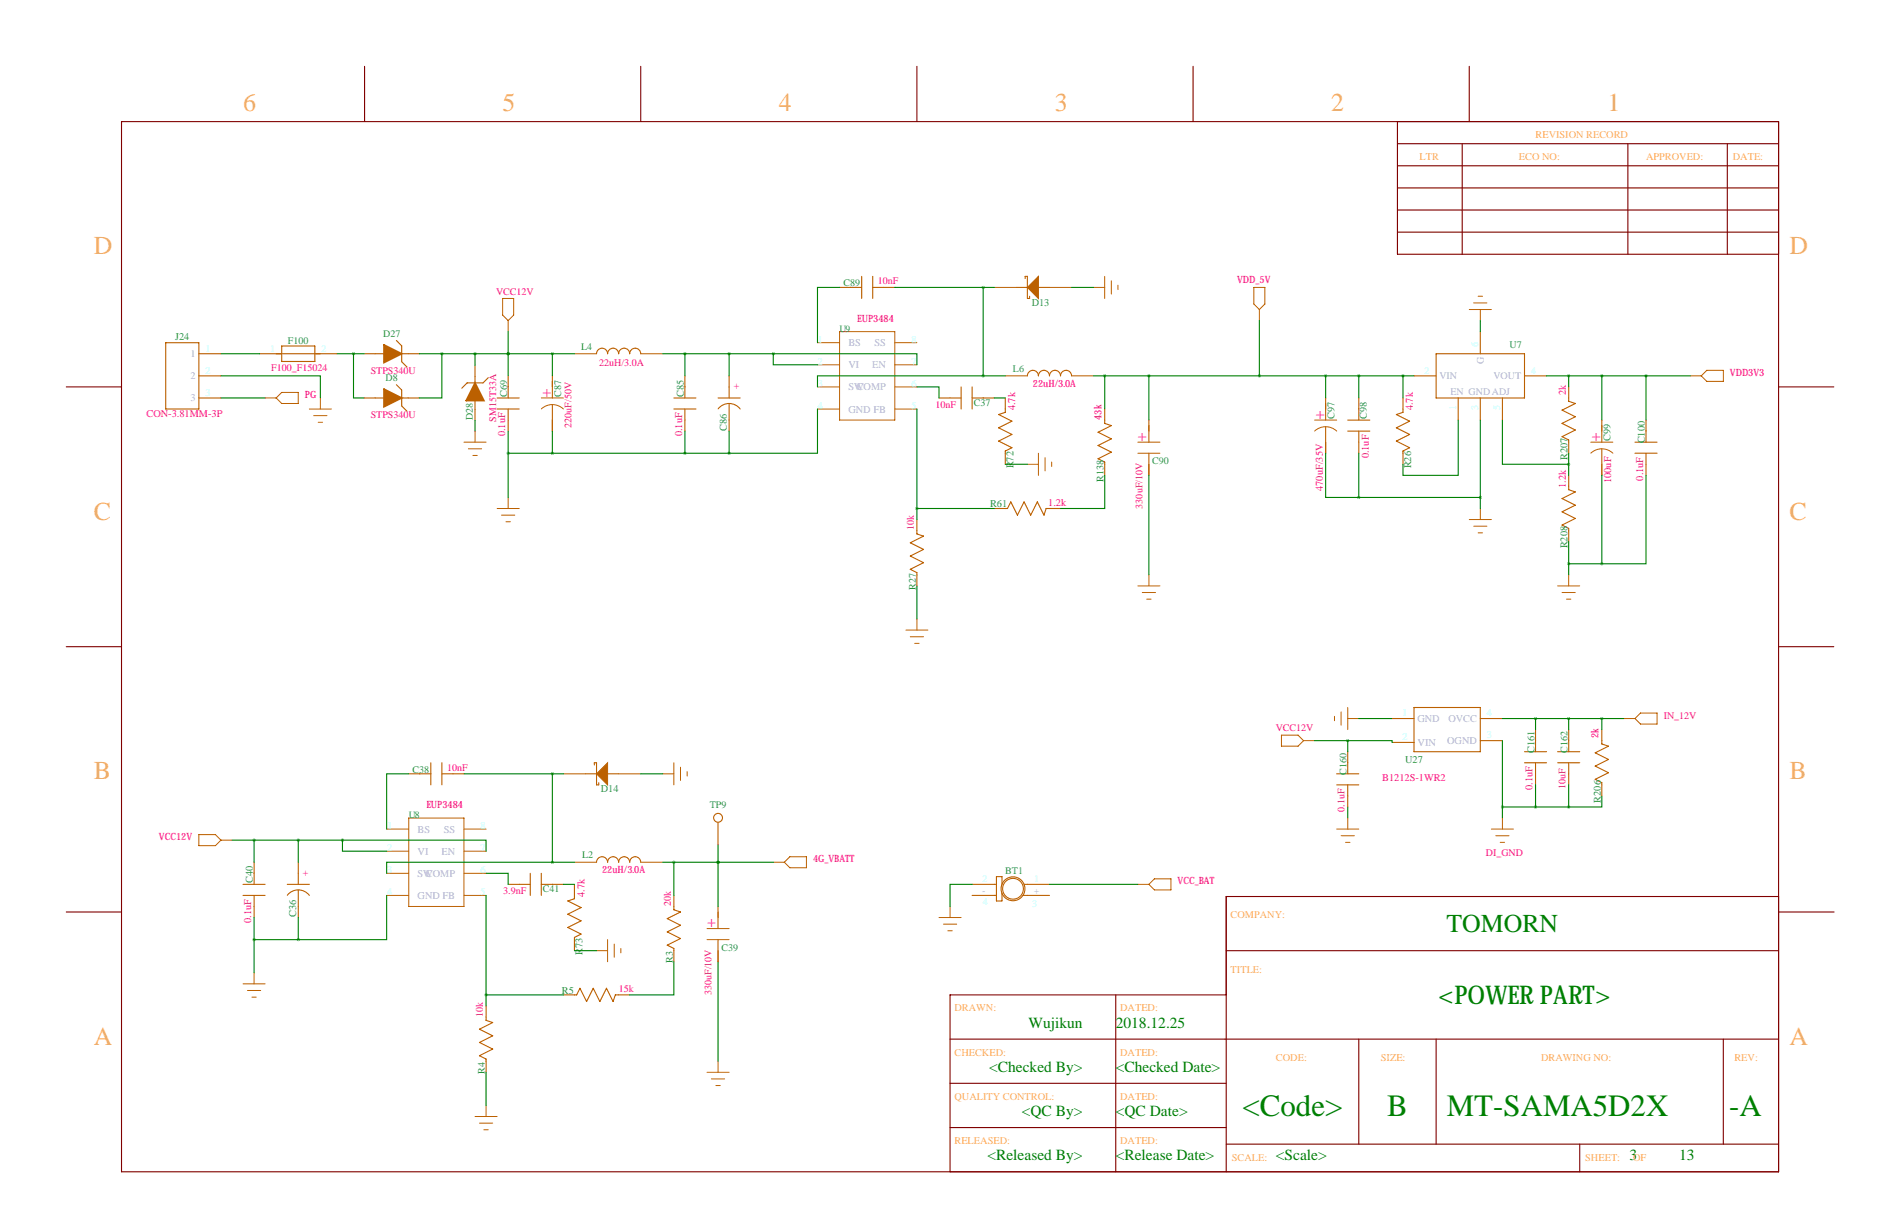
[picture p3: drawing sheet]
<svg xmlns="http://www.w3.org/2000/svg" width="432mm" height="279mm" viewBox="0 0 432 279" stroke-linecap="round" stroke-linejoin="round" font-family="sans-serif">
<g fill="none" stroke="#800000" stroke-width=".25">
<path d="M83.8 15.2v12.7M147.3 15.2v12.7M210.8 15.2v12.7M274.3 15.2v12.7M337.8 15.2v12.7M27.9 27.9h381v241.3h-381zM321.3 33h87.6M321.3 38.1h87.6M321.3 27.9v30.5h87.6M336.2 33v25.4M374.3 33v25.4M397.2 33v25.4"/>
<path d="M321.3 48.3h87.6M321.3 53.3h87.6M321.3 43.2h87.6M15.2 88.9h12.7M408.9 88.9h12.7M15.2 148.6h12.7M408.9 148.6h12.7M15.2 209.5h12.7M281.9 218.4h127M408.9 206h-127v63.2M409 209.5h12.7M218.4 238.8h190.5"/>
<path d="M256.5 228.6v40.6M281.9 228.6h-63.5v40.6M312.4 238.8v24.1M330.2 238.8v24.1M396.2 238.8v24.1M218.4 248.9h63.5M218.4 259.1h63.5M281.9 262.9h127M363.2 262.9v6.3"/>
</g>
<g fill="none" stroke="#bb6000" stroke-width=".25">
<path d="M38.1 78.7h7.6v15.3h-7.6zM64.8 79.5h7.6v3.6h-7.6zM91.1 78.2l1.3 1.3v3.6l1.2 1.2M193 66h5.1M198.1 63.5v5.1M200.7 66h5M200.7 63.5v5.1M233.7 66h2.5M235.7 64v-.5h.5v5.1h.5v-.5M238.8 66h2.5M340.4 76.2v5.1M45.7 81.3h5.1"/>
<path d="M45.7 91.4h5.1M45.7 86.4h5.1M59.7 81.3h17.8M83.7 81.3h4.6M83.7 91.4h4.6M91.1 88.4l1.3 1.2v3.7l1.2 1.2M92.4 81.3h4M92.4 91.4h4M109.2 83.9v4.1M109.2 92v4.6M112.3 86.8l-1.3 1.2h-3.6l-1.2 1.2M114.3 91.4h5.1"/>
<path d="M114.3 94h5.1M116.8 86.4v5M116.8 94v5.1M127 86.4v5M127 93v6.1M137.2 81.3a1.27 1.27 0 0 1 1.2-1.3 1.27 1.27 0 0 1 1.3 1.3 1.27 1.27 0 0 1 1.3-1.3 1.27 1.27 0 0 1 1.2 1.3 1.27 1.27 0 0 1 1.3-1.3 1.27 1.27 0 0 1 1.3 1.3 1.27 1.27 0 0 1 1.3-1.3 1.27 1.27 0 0 1 1.2 1.3M154.9 91.4h5.1M154.9 94h5.1M157.5 86.4v5M157.5 94v5.1M165.1 91.4h5.1M165.1 93.9a3.2 3.2 0 0 1 5.1 .1"/>
<path d="M167.6 86.4v5M167.6 92.7v6.4M215.9 91.4h5.1M221 88.9v5.1M223.5 91.4h5.1M223.5 88.9v5.1M231.1 91.4v3.3l-1.5 .5 3.1 1.6-3.1 1.5 3.1 1.5-3.1 1.5 3.1 1.6-1.6 .7v3.1M236.2 86.4a1.27 1.27 0 0 1 1.3-1.3 1.27 1.27 0 0 1 1.3 1.3 1.27 1.27 0 0 1 1.2-1.3 1.27 1.27 0 0 1 1.3 1.3 1.27 1.27 0 0 1 1.3-1.3 1.27 1.27 0 0 1 1.2 1.3 1.27 1.27 0 0 1 1.3-1.3 1.27 1.27 0 0 1 1.3 1.3M254 94v3.3l1.5 .5-3 1.5 3 1.5-3 1.6 3 1.5-3 1.5 1.5 .8v3M264.2 96.5v5.1M304.8 91.4v5.1M304.8 98v6.1"/>
<path d="M309.9 99.1h5.1M309.9 96.5h5.1M312.4 91.4v5.1M312.4 99.1v5M322.6 91.4v3.3l-1.5 .5 3 1.6-3 1.5 3 1.5-3 1.5 3 1.6-1.5 .7v3.1M325.1 86.4h5.1M330.2 81.3h20.3v10.1h-20.3zM335.3 91.4v5.1M340.4 91.4v5.1M345.4 91.4v5.1M350.5 86.4h5.1M360.7 88.9v3.3l1.5 .5-3 1.5 3 1.6-3 1.5 3 1.5-3 1.5 1.5 .8v3"/>
<path d="M368.3 96.5v5.1M378.5 96.5v5.1M210.8 119.4v3.3l1.5 .5-3 1.5 3 1.5-3 1.6 3 1.5-3 1.5 1.5 .8v3M228.6 116.8h3l.8-1.5 1.5 3.1 1.6-3.1 1.5 3.1 1.5-3.1 1.5 3.1 .5-1.6h3.3M264.2 104.1v5.1M360.7 109.2v3.3l1.5 .5-3 1.6 3 1.5-3 1.5 3 1.5-3 1.6 1.5 .7v3.1M368.3 103.1v6.1M375.9 104.1h5.1M375.9 101.6h5.1M378.5 104.1v5.1M94 177.8h5.1M99.1 175.3v5"/>
<path d="M101.6 177.8h5.1M101.6 175.3v5M134.6 177.8h2.6M136.7 175.8v-.5h.5v5h.5v-.5M139.7 177.8h2.5M307.3 177.8h5.1M309.9 172.7v5.1M320 165.1h5.1M320.1 170.6h5.1M325.1 162.6h15.3v10.1h-15.3zM340.4 165.1h5M340.4 170.2h5"/>
<path d="M350.5 175.3h5.1M350.5 172.7h5.1M353.1 167.6v5.1M353.1 175.3v5M358.1 175.3h5.1M358.1 172.7h5.1M360.7 167.6v5.1M360.7 175.3v5M368.3 167.6v3.3l1.5 .5-3 1.6 3 1.5-3 1.5 3 1.5-3 1.6 1.5 .7v3.1M58.4 198.1v5.1M68.6 198.1v5.1M137.2 198.1a1.27 1.27 0 0 1 1.2-1.3 1.27 1.27 0 0 1 1.3 1.3 1.27 1.27 0 0 1 1.3-1.2 1.27 1.27 0 0 1 1.2 1.2 1.27 1.27 0 0 1 1.3-1.3 1.27 1.27 0 0 1 1.3 1.3 1.27 1.27 0 0 1 1.3-1.3 1.27 1.27 0 0 1 1.2 1.3"/>
<path d="M165.1 189v5.1M307.3 180.3h5.1M309.9 180.3v5.1M55.9 203.2h5.1M55.9 205.7h5.1M58.4 205.7v5.1M66 203.2h5.1M66.1 205.7a3.2 3.2 0 0 1 5 0M68.6 204.5v6.3M116.8 203.2h5.1M121.9 200.7v5M124.5 203.2h5"/>
<path d="M124.5 200.7v5M132.1 203.2v3.3l-1.5 .5 3 1.5-3 1.6 3 1.5-3 1.5 3 1.5-1.5 .8v3M154.9 205.7v3.3l1.6 .5-3.1 1.6 3.1 1.5-3.1 1.5 3.1 1.5-3.1 1.6 1.5 .7v3.1M165.1 208.3v5.1M165.1 215.9v5.1M223.5 203.2h5.6M223.5 205.7h5.6M230.4 203.2v-1.8h-1.3v5.6h1.3v-1.8M235.2 205.7h6.1M235.5 203.2h5.8M111.8 231.1v3.3l1.5 .5-3.1 1.6 3.1 1.5-3.1 1.5 3.1 1.5-3.1 1.6 1.6 .7v3.1M129.5 228.6h3.1l.7-1.5 1.6 3 1.5-3 1.5 3 1.5-3 1.6 3 .5-1.5h3.3"/>
<circle cx="165.1" cy="187.9" r="1.02"/>
<circle cx="232.9" cy="204.2" r="2.39"/>
<circle cx="232.9" cy="204.2" r="2.74"/>
</g>
<g fill="#bb6000" stroke="#bb6000" stroke-width=".38">
<path d="M88.3 79.2l4.1 2.1-4.1 2z"/>
<path d="M109.2 88l2.1 4h-4.1z"/>
<path d="M88.3 89.4l4.1 2-4.1 2.1z"/>
</g>
<g fill="none" stroke="#bb6000" stroke-width=".23">
<path d="M115.6 68.6h2.5v3.8l-1.3 1.3-1.2-1.3zM116.8 73.7v2.5M188 78.7h5M193 76.2h12.7v20.3h-12.7zM205.7 78.7h5.1M228.6 66h5.1M241.3 66h5.1M251.5 66h2.5M254 63.5v5.1M255.5 64.5v3.1M257 65.5v1M288.3 66h2.5v3.8l-1.2 1.3-1.3-1.3z"/>
<path d="M289.6 71.1v2.6M337.8 71.1h5.1M338.8 69.6h3.1M339.9 68.1h1M340.4 71.1v2.6M61 91.4h2.5M64.8 90.2h3.8v2.5h-3.8l-1.3-1.3zM71.1 94h5.1M72.1 95.5h3.1M73.2 97h1M73.7 91.4v2.6M109.2 99.1v2.5"/>
<path d="M124.5 91.4h5M124.5 94a3.7 3.7 0 0 1 5 0M132.1 81.3h5.1M147.3 81.3h5.1M188 83.8h5M188 94h5M188 88.9h5M205.7 83.8h5.1M205.7 94h5.1M205.7 88.9h5.1M231.1 86.4h5.1M246.4 86.4h5.1"/>
<path d="M302.3 96.5h5M302.3 99a3.7 3.7 0 0 1 5 .1M388.6 86.4h2.6M392.4 85.1h3.8v2.5h-3.8l-1.2-1.2zM106.7 101.6h5.1M107.7 103.1h3M108.7 104.6h1M114.3 116.8h5.1M115.3 118.4h3.1M116.3 119.9h1M116.8 114.3v2.5M236.2 106.7h2.6"/>
<path d="M238.8 104.1v5.1M240.3 105.2v3M241.8 106.2v1M261.6 101.6h5.1M261.6 104.1h5.1M337.8 119.4h5.1M340.4 116.8v2.6M365.8 101.6h5M365.8 104.1a3.7 3.7 0 0 1 5 0M261.6 134.6h5.1M262.6 136.1h3.1M263.7 137.7h1"/>
<path d="M264.2 132.1v2.5M338.8 120.9h3.1M339.9 122.4h1M358.1 134.6h5.1M359.2 136.1h3M360.2 137.7h1M360.7 132.1v2.5M208.3 144.8h5.1M209.3 146.3h3M210.3 147.8h1M210.8 142.2v2.6M129.5 177.8h5.1"/>
<path d="M142.2 177.8h5.1M152.4 177.8h2.5M154.9 175.3v5M156.5 176.3v3M158 177.3v1M294.6 168.9h3.8l1.3 1.3-1.3 1.2h-3.8zM299.7 170.2h2.6M306.8 164.6v1M308.4 163.6v3M309.9 165.1h2.5M309.9 162.6v5M373.4 165.1h2.5"/>
<path d="M377.2 163.8h3.8v2.6h-3.8l-1.3-1.3zM45.7 191.8h3.8l1.3 1.2-1.3 1.3h-3.8zM50.8 193h2.5M88.9 195.6h5.1M88.9 190.5h5.1M94 188h12.7v20.3h-12.7zM106.7 195.6h5.1M106.7 190.5h5.1M132.1 198.1h5.1M147.3 198.1h5.1M177.8 198.1h2.5M181.6 196.8h3.8v2.6h-3.8l-1.3-1.3z"/>
<path d="M307.3 190.5h5.1M308.4 192h3M309.4 193.5h1M309.9 188v2.5M342.9 190.5h5.1M343.9 192h3.1M344.9 193.5h1M345.4 188v2.5M88.9 205.7h5.1M88.9 200.7h5.1M106.7 205.7h5.1M106.7 200.7h5.1"/>
<path d="M137.2 218.4h2.5M139.7 215.9v5.1M141.2 216.9v3.1M142.7 217.9v1M162.6 213.4h5M162.6 215.9h5M215.9 210.8h5.1M216.9 212.3h3.1M217.9 213.9h1M218.4 208.3v2.5M261.6 203.2h2.6M264.2 203.2l1.2-1.3h3.8v2.6h-3.8z"/>
<path d="M55.9 226.1h5.1M56.9 227.6h3M57.9 229.1h1M58.4 223.5v2.6M109.2 256.5h5.1M110.2 258.1h3.1M111.3 259.6h1M111.8 254v2.5M162.6 246.4h5M163.6 247.9h3M164.6 249.4h1M165.1 243.8v2.6"/>
</g>
<g fill="#bb6000" stroke="#bb6000" stroke-width=".23">
<path d="M236.2 66l2.6-2.5v5.1z"/>
<path d="M137.2 177.8l2.5-2.5v5z"/>
</g>
<g fill="none" stroke="#008000" stroke-width=".25">
<path d="M116.8 76.2v10.2M193 66h-5v12.7M205.7 66h22.9M226.1 66v20.4M246.4 66h5.1M289.6 73.7v12.7M340.4 73.7v2.5M50.8 86.4h22.9v5M50.8 81.3h8.9M50.8 91.4h10.2M77.5 81.3h6.2M81.3 81.3v10.1h2.4"/>
<path d="M96.4 81.3h35.7M101.6 81.3v10.1h-5.2M109.2 81.3v2.6M109.2 96.6v2.5M116.8 81.3h.1M116.8 99.1v15.2M127 81.3v5.1M127 99.1v5M152.4 81.3h25.4M157.5 81.3v5.1M157.5 99.1v5M167.6 81.3v5.1"/>
<path d="M167.6 99.1v5M177.8 81.3v2.5h10.2M177.8 81.3h33v2.5M188 94v10.1h-20.4M210.8 88.9h5.1v2.5M210.8 94v25.4M226.1 86.4h-38.1v2.5M226.1 86.4h5M228.6 91.4h2.5M251.5 86.4h73.6M254 86.4v7.6M264.2 86.4v10.1"/>
<path d="M304.8 86.4v5M312.4 86.4v5M322.6 86.4v5M335.3 96.5v12.7h-12.7v-2.5M340.4 96.5v20.3M345.4 96.5v10.2h15.3M355.6 86.4h33M360.7 86.4v2.5M368.3 86.4v10.1M378.5 86.4v10.1M116.8 104.1h50.8M210.8 116.8h17.8"/>
<path d="M231.1 106.7h5.1M254 109.2v7.6h-10.2M264.2 109.2v22.9M304.8 104.1v10.2h7.6M312.4 104.1v10.2M312.4 114.3h28M360.7 104.1v5.1M368.3 109.2v20.3M378.5 109.2v20.3h-10.2M210.8 134.6v7.6M360.7 124.5v7.6M360.7 129.5h7.6"/>
<path d="M94 177.8h-5.1v12.7M106.7 177.8h22.8M127 177.8v20.3M147.3 177.8h5.1M302.3 170.2h7.6M309.9 170.2h10.2v.4M309.9 170.2v2.5M312.4 165.1h7.6M345.4 170.2v17.8M345.4 165.1h28M353.1 165.1v2.5M360.7 165.1v2.5"/>
<path d="M368.3 165.1v2.5M53.3 193h25.4M58.4 193v5.1M68.6 193v5.1M78.7 193v2.6h10.2M78.7 193h33.1v2.6M127 198.1h-38.1v2.6M127 198.1h5.1M152.4 198.1h25.4M154.9 198.1v7.6M165.1 198.1h.1M165.1 194.1v14.2"/>
<path d="M309.9 185.4v2.6M345.4 185.4h15.3M353.1 180.3v5.1M360.7 180.3v5.1M368.3 182.9v2.5h-7.6M58.4 210.8v12.7M58.4 215.9h10.2M68.6 210.8v5.1M88.9 205.7v10.2h-20.3M111.8 200.7h5v2.5M111.8 205.7v25.4M129.5 203.2h2.6"/>
<path d="M132.1 218.4h5.1M223.5 203.2h-5.1v5.1M241.3 203.2h20.3M111.8 228.6h17.7M154.9 221v7.6h-10.1M165.1 221v22.8M111.8 246.4v7.6"/>
</g>
<path d="M167.6 81.3a.05 .05 0 0 0 .1 0 .05 .05 0 0 0-.1 0zM116.8 104.1a.05 .05 0 0 0 .1 0 .05 .05 0 0 0-.1 0zM353 165.1a.05 .05 0 0 0 .1 0 .05 .05 0 0 0-.1 0zM345.4 185.4a.05 .05 0 0 0 .1 0 .05 .05 0 0 0-.1 0zM353 185.4a.05 .05 0 0 0 .1 0 .05 .05 0 0 0-.1 0zM116.8 81.3a.05 .05 0 0 0 .1 0 .05 .05 0 0 0-.1 0zM340.3 114.3a.05 .05 0 0 0 .1 0 .05 .05 0 0 0-.1 0zM378.4 86.4a.05 .05 0 0 0 .1 0 .05 .05 0 0 0-.1 0zM226 86.4a.05 .05 0 0 0 .1 0 .05 .05 0 0 0-.1 0zM167.6 104.1a.05 .05 0 0 0 .1 0 .05 .05 0 0 0-.1 0zM264.1 86.4a.05 .05 0 0 0 .1 0 .05 .05 0 0 0-.1 0zM116.8 81.3a.05 .05 0 0 0 .1 0 .05 .05 0 0 0-.1 0zM226 66a.05 .05 0 0 0 .1 0 .05 .05 0 0 0-.1 0zM78.7 193a.05 .05 0 0 0 .1 0 .05 .05 0 0 0-.1 0zM111.7 228.6a.05 .05 0 0 0 .1 0 .05 .05 0 0 0-.1 0zM154.9 198.1a.05 .05 0 0 0 .1 0 .05 .05 0 0 0-.1 0zM289.5 86.4a.05 .05 0 0 0 .1 0 .05 .05 0 0 0-.1 0z" fill="#008000" stroke="#008000" stroke-width=".63"/>
<g font-size="7.1" fill="#008000">
<text x="285.7" y="256.4">&lt;Code&gt;</text>
<text x="318.9" y="256.4">B</text>
<text x="332.7" y="256.4">MT-SAMA5D2X</text>
<text x="397.6" y="256.4">-A</text>
</g>
<g font-size="5.9" fill="#ffad5b">
<text x="55.9" y="25.4">6</text>
<text x="115.6" y="25.4">5</text>
<text x="179.1" y="25.4">4</text>
<text x="242.6" y="25.4">3</text>
<text x="306.1" y="25.4">2</text>
<text x="369.6" y="25.4">1</text>
<text x="21.6" y="58.4">D</text>
<text x="411.5" y="58.4">D</text>
<text x="21.6" y="119.4">C</text>
<text x="411.5" y="119.4">C</text>
<text x="21.6" y="179.1">B</text>
<text x="411.5" y="179.1">B</text>
<text x="21.6" y="240">A</text>
<text x="411.5" y="240">A</text>
</g>
<g font-size="5.9" fill="#008000">
<text x="332.6" y="214.1">TOMORN</text>
<text x="330.7" y="230.6">&lt;POWER PART&gt;</text>
</g>
<g font-size="3.6" fill="#ff0080">
<text x="124.7" y="91.2">+</text>
<text x="261.6" y="101.3">+</text>
<text x="302.5" y="96.3">+</text>
<text x="366" y="101.3">+</text>
<text x="162.6" y="213.1">+</text>
</g>
<g font-size="3.6" fill="#008000">
<text x="236.5" y="236.2">Wujikun</text>
<text x="256.5" y="236.2">2018.12.25</text>
<text x="227.4" y="246.3">&lt;Checked By&gt;</text>
<text x="256.5" y="246.3">&lt;Checked Date&gt;</text>
<text x="234.9" y="256.5">&lt;QC By&gt;</text>
<text x="256.5" y="256.5">&lt;QC Date&gt;</text>
<text x="227" y="266.6">&lt;Released By&gt;</text>
<text x="256.5" y="266.6">&lt;Release Date&gt;</text>
<text x="293.4" y="266.6">&lt;Scale&gt;</text>
<text x="374.6" y="266.6">3</text>
<text x="386.1" y="266.6">13</text>
</g>
<g font-size="2.4" fill="#ffad5b">
<text x="353.1" y="31.8">REVISION RECORD</text>
<text x="326.4" y="36.8">LTR</text>
<text x="349.2" y="36.8">ECO NO:</text>
<text x="378.5" y="36.8">APPROVED:</text>
<text x="398.4" y="36.8">DATE:</text>
<text x="283" y="210.8">COMPANY:</text>
<text x="283" y="223.5">TITLE:</text>
<text x="219.5" y="232.4">DRAWN:</text>
<text x="257.6" y="232.4">DATED:</text>
<text x="219.5" y="242.6">CHECKED:</text>
<text x="257.6" y="242.6">DATED:</text>
<text x="293.4" y="243.8">CODE:</text>
<text x="317.5" y="243.8">SIZE:</text>
<text x="354.3" y="243.8">DRAWING NO:</text>
<text x="398.8" y="243.8">REV:</text>
<text x="219.5" y="252.7">QUALITY CONTROL:</text>
<text x="257.6" y="252.7">DATED:</text>
<text x="219.5" y="262.9">RELEASED:</text>
<text x="257.6" y="262.9">DATED:</text>
<text x="283.2" y="266.7">SCALE:</text>
<text x="364.5" y="266.7">SHEET:</text>
<text x="375.5" y="266.7">OF</text>
</g>
<g font-size="2.4" fill="#008080">
<text x="237.2" y="70.2">D13</text>
<text x="40.3" y="78.2">J24</text>
<text x="116.6" y="91.1" transform="rotate(-90 116.6 91.1)">C69</text>
<text x="157.2" y="91.1" transform="rotate(-90 157.2 91.1)">C85</text>
<text x="167.1" y="99" transform="rotate(-90 167.1 99)">C86</text>
<text x="306.8" y="96.3" transform="rotate(-90 306.8 96.3)">C97</text>
<text x="314.3" y="96.2" transform="rotate(-90 314.3 96.2)">C98</text>
<text x="370.3" y="101.3" transform="rotate(-90 370.3 101.3)">C99</text>
<text x="378.2" y="101.9" transform="rotate(-90 378.2 101.9)">C100</text>
<text x="233" y="107.6" transform="rotate(-90 233 107.6)">R72</text>
<text x="324.5" y="107.6" transform="rotate(-90 324.5 107.6)">R26</text>
<text x="360.4" y="105.7" transform="rotate(-90 360.4 105.7)">R207</text>
<text x="227.6" y="116.6">R61</text>
<text x="360.4" y="126" transform="rotate(-90 360.4 126)">R208</text>
<text x="352.8" y="173" transform="rotate(-90 352.8 173)">C161</text>
<text x="323.1" y="175.3">U27</text>
<text x="138.2" y="182">D14</text>
<text x="368" y="184.4" transform="rotate(-90 368 184.4)">R206</text>
<text x="58.2" y="202.9" transform="rotate(-90 58.2 202.9)">C40</text>
<text x="68.1" y="210.8" transform="rotate(-90 68.1 210.8)">C36</text>
<text x="134" y="219.4" transform="rotate(-90 134 219.4)">R73</text>
<text x="129.2" y="228.3">R5</text>
</g>
<g font-size="2.4" fill="#aaaad4">
<text x="43.8" y="82.1">1</text>
<text x="195.1" y="79.5">BS</text>
<text x="201.1" y="79.5">SS</text>
<text x="43.8" y="87.2">2</text>
<text x="195.1" y="84.6">VI</text>
<text x="195.1" y="89.7">SW</text>
<text x="197" y="89.7">COMP</text>
<text x="200.5" y="84.6">EN</text>
<text x="43.8" y="92.2">3</text>
<text x="195.1" y="94.8">GND FB</text>
<text x="325.9" y="165.9">GND</text>
<text x="333" y="165.9">OVCC</text>
<text x="325.9" y="171.4">VIN</text>
<text x="332.8" y="171">OGND</text>
<text x="96" y="191.3">BS</text>
<text x="102" y="191.3">SS</text>
<text x="96" y="196.4">VI</text>
<text x="101.5" y="196.4">EN</text>
<text x="96" y="201.5">SW</text>
<text x="97.9" y="201.5">COMP</text>
<text x="96" y="206.5">GND FB</text>
</g>
<g font-size="2.4" fill="#9bffff">
<text x="47.2" y="80.8">1</text>
<text x="188" y="83.8">2</text>
<text x="188" y="78.7">1</text>
<text x="209.5" y="83.8">7</text>
<text x="209.5" y="78.7">8</text>
<text x="47.2" y="85.9">2</text>
<text x="188" y="88.9">3</text>
<text x="209.5" y="88.9">6</text>
<text x="47.2" y="90.9">3</text>
<text x="188" y="94">4</text>
<text x="209.5" y="94">5</text>
<text x="322.4" y="164.6">1</text>
<text x="341.9" y="164.6">4</text>
<text x="322.5" y="170.1">2</text>
<text x="341.9" y="169.7">3</text>
<text x="89" y="190.5">1</text>
<text x="110.5" y="190.5">8</text>
<text x="89" y="195.6">2</text>
<text x="110.5" y="195.6">7</text>
<text x="89" y="200.7">3</text>
<text x="110.5" y="200.7">6</text>
<text x="89" y="205.7">4</text>
<text x="110.5" y="205.7">5</text>
</g>
<g font-size="2.4" fill="#ff0080">
<text x="33.7" y="95.9">CON-3.81MM-3P</text>
<text x="233.4" y="94.3" transform="rotate(-90 233.4 94.3)">4.7k</text>
<text x="324.9" y="94.3" transform="rotate(-90 324.9 94.3)">4.7k</text>
<text x="360" y="90.8" transform="rotate(-90 360 90.8)">2k</text>
<text x="116.2" y="100.3" transform="rotate(-90 116.2 100.3)">0.1uF</text>
<text x="156.8" y="100.3" transform="rotate(-90 156.8 100.3)">0.1uF</text>
<text x="314.7" y="105.3" transform="rotate(-90 314.7 105.3)">0.1uF</text>
<text x="304.1" y="112.8" transform="rotate(-90 304.1 112.8)">470uF/35V</text>
<text x="360" y="112.1" transform="rotate(-90 360 112.1)">1.2k</text>
<text x="370.4" y="111" transform="rotate(-90 370.4 111)">100uF</text>
<text x="377.8" y="110.4" transform="rotate(-90 377.8 110.4)">0.1uF</text>
<text x="241" y="116.2">1.2k</text>
<text x="317.8" y="179.4">B1212S-1WR2</text>
<text x="352.4" y="181.5" transform="rotate(-90 352.4 181.5)">0.1uF</text>
<text x="134.4" y="206" transform="rotate(-90 134.4 206)">4.7k</text>
<text x="57.8" y="212" transform="rotate(-90 57.8 212)">0.1uF</text>
</g>
<g font-size="2.3" fill="#008080">
<text x="193.9" y="65.8">C89</text>
<text x="88.1" y="77.5">D27</text>
<text x="66.2" y="79">F100</text>
<text x="133.6" y="80.3">L4</text>
<text x="347.1" y="80">U7</text>
<text x="88.7" y="87.6">D8</text>
<text x="232.9" y="85.4">L6</text>
<text x="129" y="91.2" transform="rotate(-90 129 91.2)">C87</text>
<text x="223.9" y="93.3">C37</text>
<text x="108.7" y="96.5" transform="rotate(-90 108.7 96.5)">D28</text>
<text x="264.9" y="106.7">C90</text>
<text x="253.7" y="110.7" transform="rotate(-90 253.7 110.7)">R138</text>
<text x="210.6" y="135.5" transform="rotate(-90 210.6 135.5)">R27</text>
<text x="360.4" y="172.9" transform="rotate(-90 360.4 172.9)">C162</text>
<text x="94.9" y="177.5">C38</text>
<text x="309.6" y="178" transform="rotate(-90 309.6 178)">C160</text>
<text x="163.2" y="185.7">TP9</text>
<text x="133.8" y="197.2">L2</text>
<text x="231.1" y="200.9">BT1</text>
<text x="124.8" y="205">C41</text>
<text x="154.7" y="221.3" transform="rotate(-90 154.7 221.3)">R3</text>
<text x="165.9" y="218.4">C39</text>
<text x="111.5" y="246.7" transform="rotate(-90 111.5 246.7)">R4</text>
</g>
<g font-size="2.3" fill="#ff0080">
<text x="201.9" y="65.3">10nF</text>
<text x="284.5" y="65">VDD_5V</text>
<text x="114" y="67.8">VCC12V</text>
<text x="197.1" y="73.9">EUP3484</text>
<text x="62.4" y="85.1">F100_F15024</text>
<text x="85.2" y="85.9">STPS340U</text>
<text x="137.8" y="84.1">22uH/3.0A</text>
<text x="169.9" y="89.4" transform="rotate(-90 169.9 89.4)">+</text>
<text x="237.5" y="88.9">22uH/3.0A</text>
<text x="397.8" y="86.4">VDD3V3</text>
<text x="70.1" y="91.4">PG</text>
<text x="215.1" y="93.7">10nF</text>
<text x="85.2" y="96.1">STPS340U</text>
<text x="114.1" y="96.9" transform="rotate(-90 114.1 96.9)">SM15T33A</text>
<text x="131.4" y="98.3" transform="rotate(-90 131.4 98.3)">220uF/50V</text>
<text x="253.2" y="96.5" transform="rotate(-90 253.2 96.5)">43k</text>
<text x="262.7" y="116.8" transform="rotate(-90 262.7 116.8)">330uF/10V</text>
<text x="210.1" y="121.9" transform="rotate(-90 210.1 121.9)">10k</text>
<text x="293.3" y="167.9">VCC12V</text>
<text x="382.5" y="165.1">IN_12V</text>
<text x="367.5" y="169.5" transform="rotate(-90 367.5 169.5)">2k</text>
<text x="102.8" y="177.1">10nF</text>
<text x="98" y="185.7">EUP3484</text>
<text x="360" y="181.2" transform="rotate(-90 360 181.2)">10uF</text>
<text x="309.2" y="186.5" transform="rotate(-90 309.2 186.5)">0.1uF</text>
<text x="36.6" y="193">VCC12V</text>
<text x="341.6" y="196.6">DI_GND</text>
<text x="70.9" y="201.2" transform="rotate(-90 70.9 201.2)">+</text>
<text x="138.5" y="200.7">22uH/3.0A</text>
<text x="186.9" y="198.1">4G_VBATT</text>
<text x="270.8" y="203.2">VCC_BAT</text>
<text x="115.7" y="205.5">3.9nF</text>
<text x="154.2" y="208.2" transform="rotate(-90 154.2 208.2)">20k</text>
<text x="142.3" y="227.9">15k</text>
<text x="111" y="233.6" transform="rotate(-90 111 233.6)">10k</text>
<text x="163.6" y="228.6" transform="rotate(-90 163.6 228.6)">330uF/10V</text>
</g>
<g font-size="2.3" fill="#9bffff">
<text x="62.1" y="80.8">1</text>
<text x="73.9" y="80.8">2</text>
<text x="339.9" y="79.8" transform="rotate(-90 339.9 79.8)">6</text>
<text x="327.5" y="85.9">2</text>
<text x="352" y="85.9">4</text>
<text x="334.8" y="94.1" transform="rotate(-90 334.8 94.1)">1</text>
<text x="339.9" y="94.1" transform="rotate(-90 339.9 94.1)">3</text>
<text x="344.9" y="94.1" transform="rotate(-90 344.9 94.1)">5</text>
<text x="225.9" y="202.7">2</text>
<text x="237.7" y="202.7">1</text>
<text x="226" y="208">4</text>
<text x="237.3" y="208.4">3</text>
</g>
<g font-size="2.3" fill="#aaaad4">
<text x="341.1" y="83.7" transform="rotate(-90 341.1 83.7)">G</text>
<text x="331" y="87.1">VIN</text>
<text x="343.4" y="87.1">VOUT</text>
<text x="333.5" y="90.7">EN GNDADJ</text>
<text x="225.9" y="205.4">-</text>
<text x="237.7" y="205.5">+</text>
</g>
<g font-size="2.2" fill="#008080">
<text x="193" y="76.2">U9</text>
<text x="94" y="188">U8</text>
</g>
</svg>
